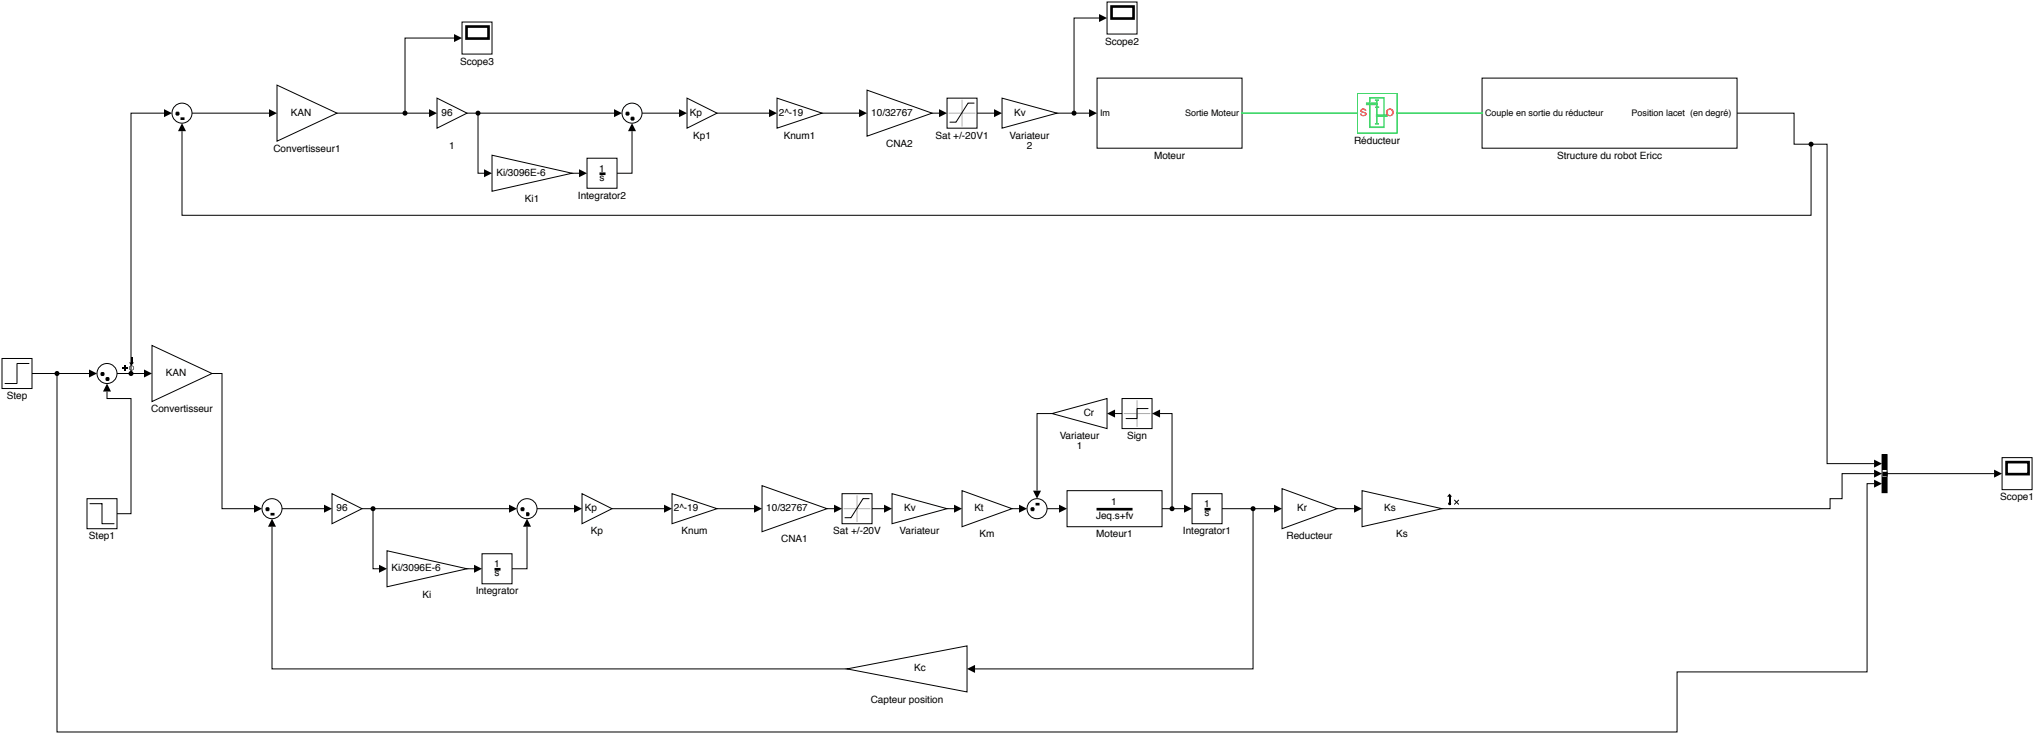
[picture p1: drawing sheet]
<svg xmlns="http://www.w3.org/2000/svg" width="272mm" height="98mm" viewBox="0 0 272 98" stroke-linecap="round" stroke-linejoin="round" font-family="sans-serif">
<!-- layer: Layer 1 -->
<path d="M198.1 10.4h34.1v9.4h-34.1z" fill="none" stroke="#000" stroke-width=".13"/>
<path d="M146.6 10.4h19.4v9.4h-19.4z" fill="#fff"/>
<path d="M146.6 10.4h19.4v9.4h-19.4z" fill="none" stroke="#000" stroke-width=".13"/>
<path d="M.3 47.9h4v4h-4z" fill="#fff"/>
<path d="M.3 47.9h4v4h-4zM3.9 48.5h-1.6v2.7h-1.6" fill="none" stroke="#000" stroke-width=".13"/>
<path d="M20.3 46.1l8 3.8-8 3.7z" fill="#fff"/>
<path d="M20.3 46.1l8 3.8-8 3.7z" fill="none" stroke="#000" stroke-width=".13"/>
<path d="M119.2 65.9l7.4 2-7.4 2z" fill="#fff"/>
<path d="M119.2 65.9l7.4 2-7.4 2z" fill="none" stroke="#000" stroke-width=".13"/>
<path d="M128.6 65.5l6.7 2.4-6.7 2.4z" fill="#fff"/>
<path d="M128.6 65.5l6.7 2.4-6.7 2.4z" fill="none" stroke="#000" stroke-width=".13"/>
<path d="M142.6 65.5h12.7v4.8h-12.7z" fill="#fff"/>
<path d="M146.6 68h4.8" fill="none" stroke="#000" stroke-width=".35"/>
<path d="M142.6 65.5h12.7v4.8h-12.7z" fill="none" stroke="#000" stroke-width=".13"/>
<path d="M171.4 65.2l7.3 2.7-7.3 2.7z" fill="#fff"/>
<path d="M171.4 65.2l7.3 2.7-7.3 2.7z" fill="none" stroke="#000" stroke-width=".13"/>
<path d="M113.2 89.3l16.1-3.1v6.2z" fill="#fff"/>
<path d="M113.2 89.3l16.1-3.1v6.2z" fill="none" stroke="#000" stroke-width=".13"/>
<path d="M267.6 61.1h4v4.3h-4z" fill="#fff"/>
<path d="M268.2 61.7h3v1.6h-3z" fill="none" stroke="#000" stroke-width=".35"/>
<path d="M267.6 61.1h4v4.3h-4z" fill="none" stroke="#000" stroke-width=".13"/>
<path d="M251.6 60.7h.6v5.1h-.6z" fill="#fff"/>
<path d="M251.6 63.2h.7M251.6 63.4h.7" fill="none" stroke="#000" stroke-width=".35"/>
<path d="M251.6 60.7h.6v2h-.6zM251.6 63.8h.6v2h-.6z" fill="#000"/>
<path d="M251.6 60.7h.6v5.1h-.6z" fill="none" stroke="#000" stroke-width=".13"/>
<circle cx="36.4" cy="67.9" r="1.34" fill="#fff"/>
<path d="M35.5 68h.5M35.8 67.7v.5M36.2 68.6h.5" fill="none" stroke="#000" stroke-width=".35"/>
<circle cx="36.4" cy="67.9" r="1.34" fill="none" stroke="#000" stroke-width=".13"/>
<circle cx="138.6" cy="67.9" r="1.34" fill="#fff"/>
<path d="M137.8 68h.5M138 67.7v.5M138.4 67.3h.6" fill="none" stroke="#000" stroke-width=".35"/>
<circle cx="138.6" cy="67.9" r="1.34" fill="none" stroke="#000" stroke-width=".13"/>
<path d="M89.8 65.9l6 2-6 2z" fill="#fff"/>
<path d="M89.8 65.9l6 2-6 2z" fill="none" stroke="#000" stroke-width=".13"/>
<path d="M44.4 65.9l4 2-4 2z" fill="#fff"/>
<path d="M44.4 65.9l4 2-4 2z" fill="none" stroke="#000" stroke-width=".13"/>
<circle cx="70.4" cy="67.9" r="1.34" fill="#fff"/>
<path d="M69.6 68h.5M69.8 67.7v.5M70.4 68.6h.4M70.5 68.4v.5" fill="none" stroke="#000" stroke-width=".35"/>
<circle cx="70.4" cy="67.9" r="1.34" fill="none" stroke="#000" stroke-width=".13"/>
<path d="M64.4 73.9h4v4h-4z" fill="#fff"/>
<path d="M66.1 76h.8" fill="none" stroke="#000" stroke-width=".35"/>
<path d="M64.4 73.9h4v4h-4z" fill="none" stroke="#000" stroke-width=".13"/>
<path d="M51.7 73.5l10.7 2.4-10.7 2.4z" fill="#fff"/>
<path d="M51.7 73.5l10.7 2.4-10.7 2.4z" fill="none" stroke="#000" stroke-width=".13"/>
<path d="M112.6 65.9h4v4h-4z" fill="#fff"/>
<path d="M112.8 67.9h3.6l-3.6 .1zM115.3 66.5l.9 .1h-.8l-1.6 2.6h-.9l.1-.2 .8 .1zM114.5 66.1l.1 .1v3.5z" fill="#000"/>
<path d="M112.6 65.9h4v4h-4z" fill="none" stroke="#000" stroke-width=".13"/>
<path d="M101.9 64.8l8.7 3.1-8.7 3.1z" fill="#fff"/>
<path d="M101.9 64.8l8.7 3.1-8.7 3.1z" fill="none" stroke="#000" stroke-width=".13"/>
<path d="M77.8 65.9l4 2-4 2z" fill="#fff"/>
<path d="M77.8 65.9l4 2-4 2z" fill="none" stroke="#000" stroke-width=".13"/>
<path d="M159.3 65.9h4.1v4h-4.1z" fill="#fff"/>
<path d="M161 68h.8" fill="none" stroke="#000" stroke-width=".35"/>
<path d="M159.3 65.9h4.1v4h-4.1z" fill="none" stroke="#000" stroke-width=".13"/>
<path d="M182.1 65.5l10.7 2.4-10.7 2.4z" fill="#fff"/>
<path d="M182.1 65.5l10.7 2.4-10.7 2.4z" fill="none" stroke="#000" stroke-width=".13"/>
<circle cx="14.3" cy="49.9" r="1.34" fill="#fff"/>
<path d="M13.4 49.9h.6M13.7 49.7v.5M14.1 50.6h.5M14.4 50.3v.6" fill="none" stroke="#000" stroke-width=".35"/>
<circle cx="14.3" cy="49.9" r="1.34" fill="none" stroke="#000" stroke-width=".13"/>
<path d="M11.6 66.6h4v4h-4z" fill="#fff"/>
<path d="M12 67.2h1.6v2.7h1.6zM12 67.2h1.7l-.1 .1v-.1h.1v2.7h-.1v-.1h1.6l.1 .2h-1.7v-2.8v.1h-1.6z" fill="#000"/>
<path d="M11.6 66.6h4v4h-4z" fill="none" stroke="#000" stroke-width=".13"/>
<path d="M150 53.2h4v4h-4z" fill="#fff"/>
<path d="M150.3 55.2h3.4M152 53.5v3.4" fill="none" stroke="#ababab" stroke-width=".13"/>
<path d="M150 53.2h4v4h-4zM153.5 54.5h-1.5v1.4h-1.5" fill="none" stroke="#000" stroke-width=".13"/>
<path d="M140.6 55.2l7.4-2v4z" fill="#fff"/>
<path d="M140.6 55.2l7.4-2v4z" fill="none" stroke="#000" stroke-width=".13"/>
<path d="M181.4 12.4h5.3v5.4h-5.3z" fill="#fff"/>
<path d="M183.8 13.4h.5M183.8 16.5h.5M183.8 14.3h.6M184.1 13.4v3.1" fill="none" stroke="#35d461" stroke-width=".2"/>
<path d="M182.7 13.8h1.4v.1h-1.4z" fill="#35d461"/>
<path d="M182.7 13.8h1.4v.1h-1.4z" fill="none" stroke="#35d461" stroke-width=".2"/>
<path d="M184 15.4h1.4v.1h-1.4z" fill="#35d461"/>
<path d="M181.4 12.4h5.3v5.4h-5.3zM183.1 13.1h1.9v3.9h-1.9zM184 15.4h1.4v.1h-1.4z" fill="none" stroke="#35d461" stroke-width=".2"/>
<path d="M133.9 13.1l7.4 2-7.4 2z" fill="#fff"/>
<path d="M133.9 13.1l7.4 2-7.4 2z" fill="none" stroke="#000" stroke-width=".13"/>
<circle cx="24.3" cy="15.1" r="1.34" fill="#fff"/>
<path d="M23.5 15.2h.5M23.7 14.9v.5M24.1 15.8h.6" fill="none" stroke="#000" stroke-width=".35"/>
<circle cx="24.3" cy="15.1" r="1.34" fill="none" stroke="#000" stroke-width=".13"/>
<path d="M103.9 13.1l6 2-6 2z" fill="#fff"/>
<path d="M103.9 13.1l6 2-6 2z" fill="none" stroke="#000" stroke-width=".13"/>
<path d="M58.4 13.1l4 2-4 2z" fill="#fff"/>
<path d="M58.4 13.1l4 2-4 2z" fill="none" stroke="#000" stroke-width=".13"/>
<circle cx="84.5" cy="15.1" r="1.34" fill="#fff"/>
<path d="M83.6 15.2h.5M83.9 14.9v.5M84.3 15.8h.5M84.6 15.6v.5" fill="none" stroke="#000" stroke-width=".35"/>
<circle cx="84.5" cy="15.1" r="1.34" fill="none" stroke="#000" stroke-width=".13"/>
<path d="M78.5 21.1h4v4h-4z" fill="#fff"/>
<path d="M80.1 23.2h.8" fill="none" stroke="#000" stroke-width=".35"/>
<path d="M78.5 21.1h4v4h-4z" fill="none" stroke="#000" stroke-width=".13"/>
<path d="M65.8 20.7l10.7 2.4-10.7 2.4z" fill="#fff"/>
<path d="M65.8 20.7l10.7 2.4-10.7 2.4z" fill="none" stroke="#000" stroke-width=".13"/>
<path d="M126.6 13.1h4v4h-4z" fill="#fff"/>
<path d="M126.8 15.1h3.6l-3.5 .1zM129.3 13.7l1 .1h-.1h-.8h.1l-1.7 2.6h-.9l.1-.2 .8 .1h-.1zM128.5 13.3l.2 .1-.1 3.5z" fill="#000"/>
<path d="M126.6 13.1h4v4h-4z" fill="none" stroke="#000" stroke-width=".13"/>
<path d="M115.9 12l8.7 3.1-8.7 3.1z" fill="#fff"/>
<path d="M115.9 12l8.7 3.1-8.7 3.1z" fill="none" stroke="#000" stroke-width=".13"/>
<path d="M91.8 13.1l4 2-4 2z" fill="#fff"/>
<path d="M91.8 13.1l4 2-4 2z" fill="none" stroke="#000" stroke-width=".13"/>
<path d="M148 .3h4v4.2h-4z" fill="#fff"/>
<path d="M148.6 .9h2.9v1.6h-2.9z" fill="none" stroke="#000" stroke-width=".35"/>
<path d="M148 .3h4v4.2h-4z" fill="none" stroke="#000" stroke-width=".13"/>
<path d="M61.8 2.9h4v4.3h-4z" fill="#fff"/>
<path d="M62.4 3.5h2.9v1.6h-2.9z" fill="none" stroke="#000" stroke-width=".35"/>
<path d="M61.8 2.9h4v4.3h-4z" fill="none" stroke="#000" stroke-width=".13"/>
<path d="M37 11.4l8 3.7-8 3.7z" fill="#fff"/>
<g fill="none" stroke="#000" stroke-width=".13">
<path d="M21.9 15.1h-4.4v34.8M24.3 17.5v11.2h217.8v-9.5M25.7 15.1h10.3M37 11.4l8 3.7-8 3.7zM45 15.1h12.3M60.7 5.1h-6.6v10M62.4 15.1h19.7M63.9 15.1v8h.8M84.5 17.5v5.6h-2M85.8 15.1h5M95.8 15.1h7M109.9 15.1h4.9"/>
<path d="M124.6 15.1h.9M130.6 15.1h2.3M141.3 15.1h4.3M146.9 2.4h-3.3v12.7M232.2 15.1h7.6v4.1h2.3M242.1 19.2h2.1v42.7h6.3M76.5 23.1h.9M4.3 49.9h7.6M7.6 49.9v47.8h216.6v-8h25.4v-25.1h.9M14.3 52.3v.9h3.2v15.4h-1.9M15.6 49.9h3.6M28.3 49.9h1.4v18h4.3"/>
<path d="M140.6 55.2h-2v10.3M149 55.2h1M155.1 55.2h1.6v12.7M36.4 70.3v19h76.8M37.7 67.9h5.6M48.4 67.9h19.6M49.9 67.9v8h.8M62.4 75.9h1M70.4 70.3v5.6h-2M71.8 67.9h4.9M81.8 67.9h7M95.8 67.9h5"/>
<path d="M110.6 67.9h.9M116.6 67.9h1.6M126.6 67.9h.9M135.3 67.9h.9M140 67.9h1.6M155.3 67.9h3M163.4 67.9h6.9M167.5 67.9v21.4h-37.2M178.7 67.9h2.3M250.5 63.2h-4.3v3.4h-1.6v1.3h-51.8M252.2 63.2h14.4"/>
<circle cx="193.8" cy="67.2" r=".13"/>
</g>
<g fill="#000">
<path d="M21.9 14.6l1.1 .5-1.1 .5zM24.3 16.4l.6 1.1h-1.1zM36 14.6l1 .5-1 .5zM57.3 14.6l1.1 .5-1.1 .5zM60.7 4.5l1.1 .6-1.1 .5zM82.1 14.6l1 .5-1 .5zM84.5 16.4l.5 1.1h-1.1zM90.8 14.6l1 .5-1 .5zM102.8 14.6l1.1 .5-1.1 .5zM114.8 14.6l1.1 .5-1.1 .5zM125.5 14.6l1.1 .5-1.1 .5zM132.9 14.6l1 .5-1 .5z"/>
<path d="M145.6 14.6l1 .5-1 .5zM146.9 1.9l1.1 .5-1.1 .5zM64.7 22.6l1.1 .5-1.1 .6zM77.4 22.6l1.1 .5-1.1 .6zM11.9 49.3l1.1 .6-1.1 .5zM14.3 51.2l.5 1.1h-1zM16.3 49.1h.7v.1h-.7zM16.6 48.8h.1v.7h-.1zM17.5 47.7h.1v.7h-.1zM17.2 48.4h.7l-.3 .4zM19.2 49.3l1.1 .6-1.1 .5zM148 55.2l1-.5v1z"/>
<path d="M154 55.2l1.1-.5v1zM34 67.4l1 .5-1 .5zM36.4 69.2l.5 1.1h-1.1zM43.3 67.4l1.1 .5-1.1 .5zM50.7 75.4l1 .5-1 .6zM63.4 75.4l1 .5-1 .6zM68 67.4l1.1 .5-1.1 .5zM70.4 69.2l.6 1.1h-1.1zM76.7 67.4l1.1 .5-1.1 .5zM88.8 67.4l1 .5-1 .5zM100.8 67.4l1.1 .5-1.1 .5zM111.5 67.4l1.1 .5-1.1 .5z"/>
<path d="M118.2 67.4l1 .5-1 .5zM127.5 67.4l1.1 .5-1.1 .5zM136.2 67.4l1.1 .5-1.1 .5zM138.1 65.5h1.1l-.6 1.1zM141.6 67.4l1 .5-1 .5zM158.3 67.4l1 .5-1 .5zM170.3 67.4l1.1 .5-1.1 .5zM181 67.4l1.1 .5-1.1 .5zM193.8 65.9l.3 .4h-.7zM193.7 66.3h.1v1.1h-.1zM194.4 66.7l.3 .2 .3-.2-.2 .3 .2 .4-.3-.3-.3 .3 .2-.4zM250.5 61.4l1.1 .5-1.1 .5z"/>
<path d="M250.5 64l1.1 .6-1.1 .5zM250.5 62.7l1.1 .5-1.1 .6zM266.6 62.7l1 .5-1 .6zM129.3 89.3l1-.5v1z"/>
<path d="M17.2 49.1a.35 .35 0 0 0 .7 0 .35 .35 0 0 0-.7 0zM17.3 49.1a.27 .27 0 0 1 .5 0 .27 .27 0 0 1-.5 0z"/>
<circle cx="193.8" cy="67.2" r=".13"/>
</g>
<g fill="#000">
<circle cx="54.1" cy="15.1" r=".33"/>
<circle cx="63.9" cy="15.1" r=".33"/>
<circle cx="143.6" cy="15.1" r=".33"/>
<circle cx="242.1" cy="19.2" r=".33"/>
<circle cx="7.6" cy="49.9" r=".33"/>
<circle cx="17.5" cy="49.9" r=".33"/>
<circle cx="49.9" cy="67.9" r=".33"/>
<circle cx="156.7" cy="67.9" r=".33"/>
<circle cx="167.5" cy="67.9" r=".33"/>
</g>
<path d="M165.9 15.1h15.6M186.6 15.1h11.6" fill="none" stroke="#35d461" stroke-width=".2"/>
<g font-size="1.3">
<text x="147.7" y="6">Scope2</text>
<text x="61.5" y="8.6">Scope3</text>
<text x="38.9" y="15.4">KAN</text>
<text x="59" y="15.4">96</text>
<text x="92.2" y="15.4">Kp</text>
<text x="104.1" y="15.4">2^-19</text>
<text x="116.5" y="15.4">10/32767</text>
<text x="135.6" y="15.4">Kv</text>
<text x="36.6" y="20.3">Convertisseur1</text>
<text x="60.1" y="19.9">1</text>
<text x="66.3" y="23.4">Ki/3096E-6</text>
<text x="80.1" y="22.9">1</text>
<text x="92.7" y="18.5">Kp1</text>
<text x="104.8" y="18.5">Knum1</text>
<text x="118.5" y="19.6">CNA2</text>
<text x="125.1" y="18.5">Sat +/-20V1</text>
<text x="135" y="18.5">Variateur</text>
<text x="137.2" y="19.9">2</text>
<text x="154.3" y="21.2">Moteur</text>
<text x="181" y="19.2">Réducteur</text>
<text x="208.1" y="21.2">Structure du robot Ericc</text>
<text x="70.2" y="27">Ki1</text>
<text x="77.2" y="26.6">Integrator2</text>
<text x="80.1" y="24.1">s</text>
<text x=".9" y="53.3">Step</text>
<text x="22.2" y="50.2">KAN</text>
<text x="20.2" y="55">Convertisseur</text>
<text x="141.6" y="58.6">Variateur</text>
<text x="143.9" y="60">1</text>
<text x="144.9" y="55.5">Cr</text>
<text x="150.7" y="58.6">Sign</text>
<text x="45" y="68.2">96</text>
<text x="78.2" y="68.2">Kp</text>
<text x="79" y="71.3">Kp</text>
<text x="90.1" y="68.2">2^-19</text>
<text x="91.1" y="71.3">Knum</text>
<text x="102.4" y="68.2">10/32767</text>
<text x="111.4" y="71.3">Sat +/-20V</text>
<text x="120.3" y="71.3">Variateur</text>
<text x="120.9" y="68.2">Kv</text>
<text x="130.2" y="68.2">Kt</text>
<text x="130.9" y="71.7">Km</text>
<text x="146.5" y="69.3">Jeq.s+fv</text>
<text x="146.5" y="71.7">Moteur1</text>
<text x="148.5" y="67.4">1</text>
<text x="158.1" y="71.3">Integrator1</text>
<text x="161" y="67.7">1</text>
<text x="161" y="68.9">s</text>
<text x="173.4" y="68.2">Kr</text>
<text x="185" y="68.2">Ks</text>
<text x="186.6" y="71.7">Ks</text>
<text x="267.4" y="66.8">Scope1</text>
<text x="11.9" y="72">Step1</text>
<text x="52.3" y="76.2">Ki/3096E-6</text>
<text x="66.1" y="75.7">1</text>
<text x="66.1" y="76.9">s</text>
<text x="104.4" y="72.4">CNA1</text>
<text x="172" y="72">Reducteur</text>
<text x="56.5" y="79.8">Ki</text>
<text x="63.6" y="79.4">Integrator</text>
<text x="122.2" y="89.6">Kc</text>
<text x="116.4" y="93.8">Capteur position</text>
</g>
<g font-size="1.3" fill="#f00">
<text x="181.8" y="15.4">S</text>
<text x="185.3" y="15.4">O</text>
</g>
<g font-size="1.2">
<text x="147" y="15.4">Im</text>
<text x="158.4" y="15.4">Sortie Moteur</text>
<text x="198.5" y="15.4">Couple en sortie du réducteur</text>
<text x="218.1" y="15.4">Position lacet (en degré)</text>
</g>
</svg>
